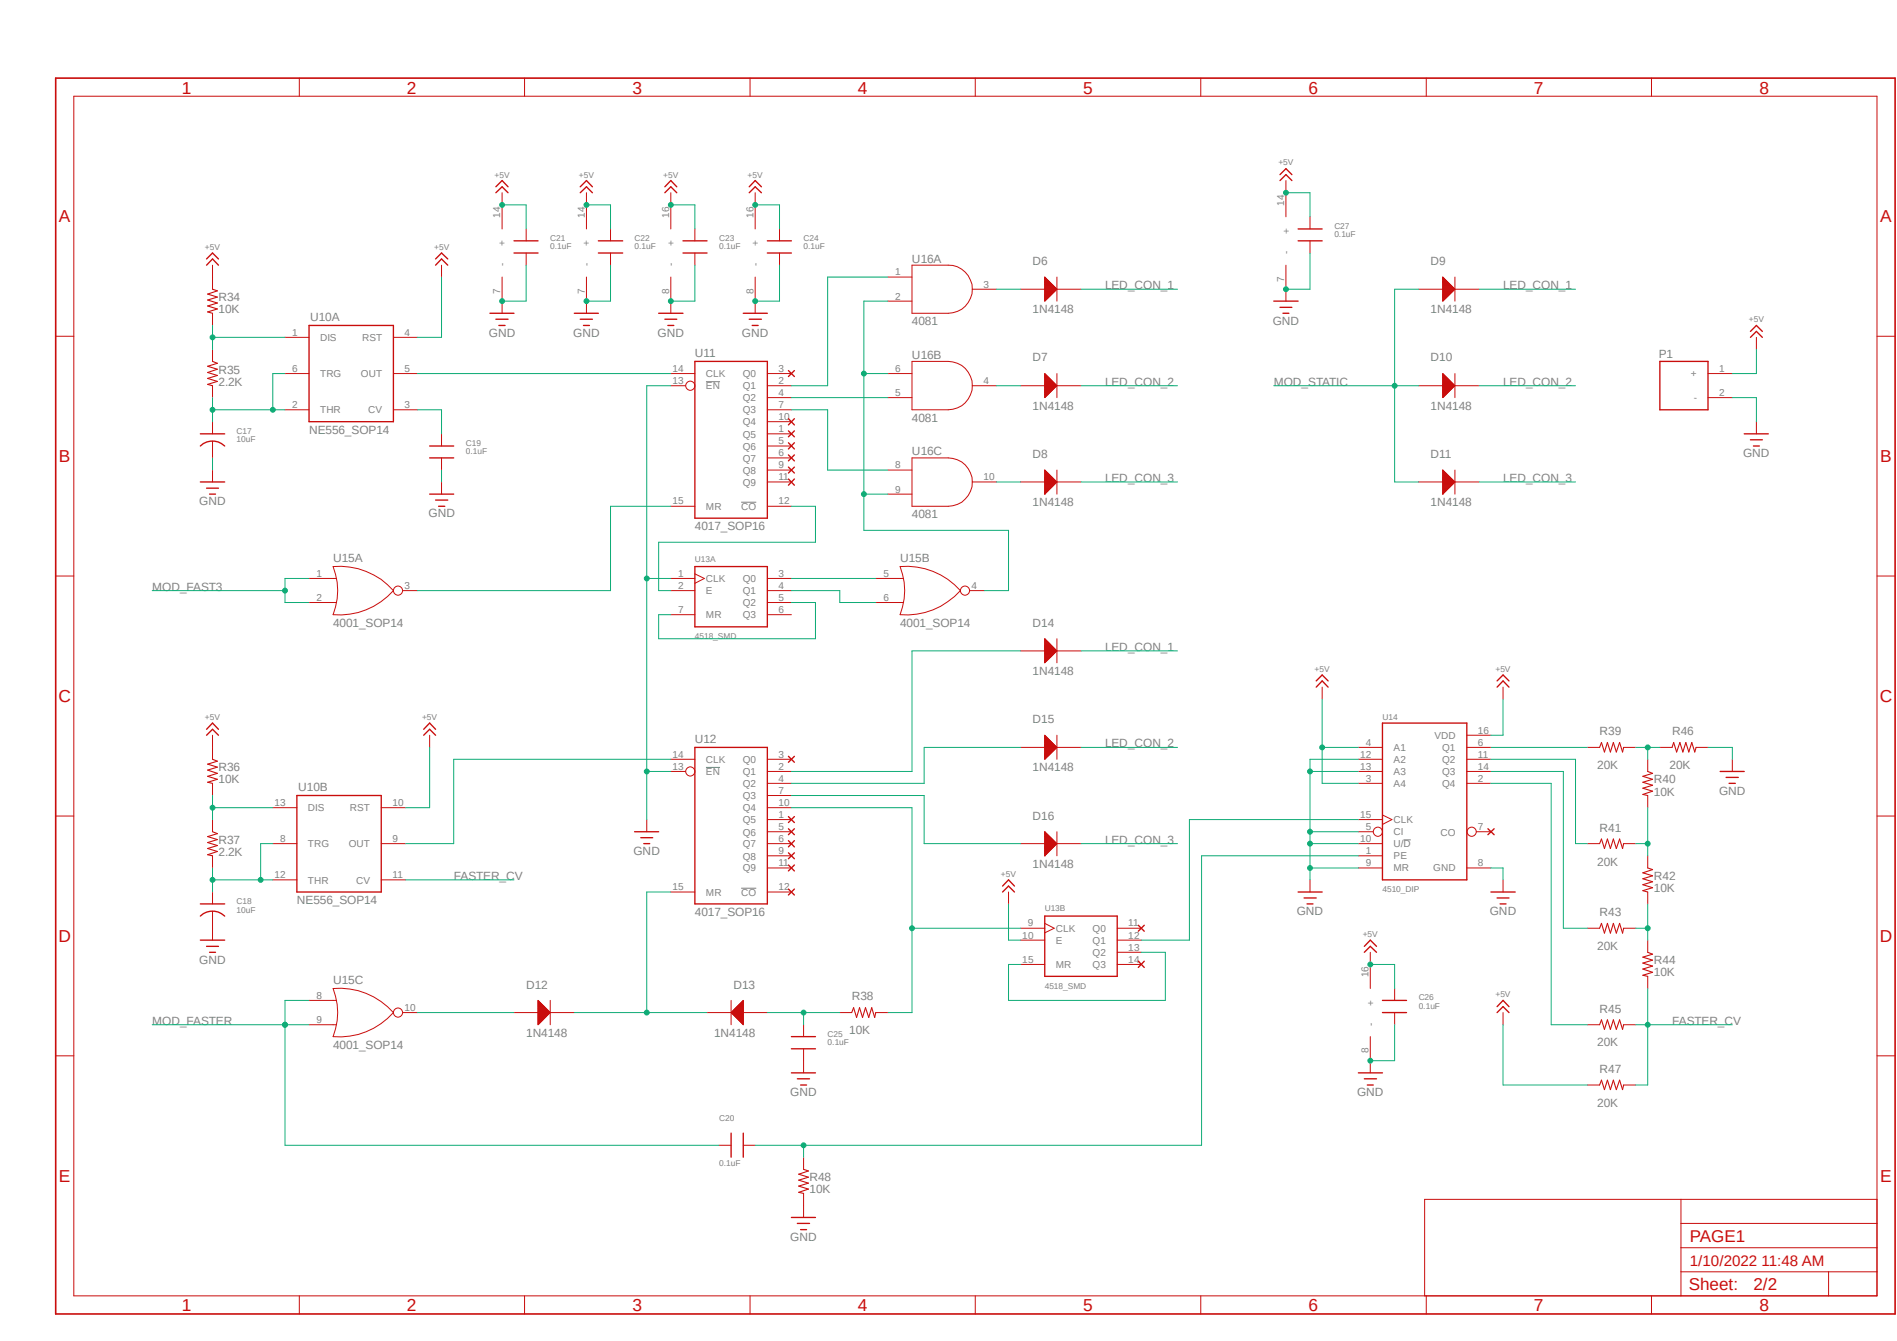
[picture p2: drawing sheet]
<svg xmlns="http://www.w3.org/2000/svg" width="297mm" height="210mm" viewBox="0 0 297 210" stroke-linecap="round" stroke-linejoin="round" font-family="sans-serif">
<path d="M8.3 12l288.7 194.2M297 12l-288.7 194.2" fill="none" stroke="#fff" stroke-width=".16"/>
<path d="M110.5 59.8h2.2M116 78.7h2.4M110.5 120.2h2.2M116 139.1h2.4M219.8 131.5h1.1" fill="none" stroke="#808080" stroke-width=".16"/>
<g fill="none" stroke="#c90d0c" stroke-width=".16">
<path d="M11.6 15.1h282.3v187.8h-282.3zM46.9 12.2v2.9M82.1 12.2v2.9M117.4 12.2v2.9M152.7 12.2v2.9M188 12.2v2.9M223.3 12.2v2.9M258.6 12.2v2.9M78.6 30.2v5.7M82.4 35.9v1.8M82.4 39.6v1.9M91.8 30.2v5.7"/>
<path d="M95.6 35.9v1.8M95.6 39.6v1.9M105 30.2v5.7M108.8 35.9v1.8M108.8 39.6v1.9M118.2 30.2v5.7M122 35.9v1.8M122 39.6v1.9M201.3 28.3v5.7M205.1 34v1.9M205.1 37.7v1.9M8.7 52.7h2.9"/>
<path d="M33.3 41.5v3.8M33.3 49.1v1.9M33.3 54.7v1.9M44.6 52.8h3.8M44.6 58.5h3.8M61.6 52.8h3.8M61.6 58.5h3.8M69.1 41.5v1.9M78.6 43.4v5.7M91.8 43.4v5.7M105 58.5h3.8M105 43.4v5.7"/>
<path d="M118.2 43.4v5.7M120.1 58.5h3.8M139 58.5h3.8M139 43.4h3.8M139 47.2h3.8M142.8 41.5h5.7a3.8 3.8 0 0 1 3.7 3.8 3.8 3.8 0 0 1-3.7 3.8h-5.7zM142.8 56.6h5.7a3.8 3.8 0 0 1 3.7 3.8 3.8 3.8 0 0 1-3.7 3.8h-5.7zM152.2 45.3h3.8M159.8 45.3h5.6M163.6 43.4l1.9 1.9-1.9 1.9zM163.6 58.5l1.9 1.9-1.9 1.9zM163.6 47.1h.1"/>
<path d="M163.6 47h.1M163.6 46.9h.2M163.6 46.9h.3M163.6 46.8h.3M163.6 46.8h.4M163.6 46.7h.4M163.6 46.7h.5M163.6 46.6h.5M163.6 46.6h.6M163.6 46.5h.7M163.6 46.4h.7M163.6 46.4h.8"/>
<path d="M163.6 46.3h.8M163.6 46.3h.9M163.6 46.2h.9M163.6 46.1h1M163.6 46.1h1.1M163.6 46h1.2M163.6 45.9h1.2M163.6 45.9h1.3M163.6 45.8h1.3M163.6 45.8h1.4M163.6 45.7h1.5M163.6 45.6h1.5"/>
<path d="M163.6 45.6h1.6M163.6 45.5h1.7M163.6 45.4h1.7M163.6 45.4h1.8M163.6 45.3h1.8M163.6 45.2h1.8M163.6 45.1h1.7M163.6 45h1.6M163.6 45h1.5M163.6 44.9h1.5M163.6 44.8h1.4M163.6 44.7h1.3"/>
<path d="M163.6 44.7h1.2M163.6 44.6h1.2M163.6 44.5h1.1M163.6 44.4h1M163.6 44.3h.9M163.6 44.2h.8M163.6 44.2h.7M163.6 44.1h.7M163.6 44h.6M163.6 43.9h.5M163.6 43.8h.4M163.6 43.7h.3"/>
<path d="M163.6 43.6h.2M163.6 43.6h.1M163.6 43.5h.1M163.6 43.4h.1M163.6 60h1.5M163.6 59.9h1.4M163.6 59.9h1.3M163.6 59.8h1.3M163.6 59.7h1.2M163.6 59.6h1.1M163.6 59.6h1M163.6 59.5h1"/>
<path d="M163.6 59.5h.9M163.6 59.4h.9M163.6 59.4h.8M163.6 59.3h.8M163.6 59.2h.7M163.6 59.1h.6M163.6 59.1h.5M163.6 59h.5M163.6 59h.4M163.6 58.9h.4M163.6 58.8h.3M163.6 58.7h.2"/>
<path d="M163.6 58.7h.1M163.6 58.6h.1M163.6 58.5h.1M165.5 45.3h3.7M165.5 43.4v3.8M165.5 58.5v3.8M201.3 41.5v5.7M222.1 45.3h5.7M225.9 47.1h.1M225.9 47h.2M225.9 46.9h.2M225.9 46.9h.3"/>
<path d="M225.9 46.8h.3M225.9 46.8h.4M225.9 46.7h.5M225.9 46.6h.5M225.9 46.6h.6M225.9 46.5h.7M225.9 46.4h.7M225.9 46.4h.8M225.9 46.3h.8M225.9 46.3h.9M225.9 46.2h1M225.9 46.1h1"/>
<path d="M225.9 46.1h1.1M225.9 46h1.2M225.9 45.9h1.2M225.9 45.9h1.3M225.9 45.8h1.3M225.9 45.8h1.4M225.9 45.7h1.5M225.9 45.6h1.5M225.9 45.6h1.6M225.9 45.5h1.7M225.9 45.4h1.7M225.9 45.4h1.8"/>
<path d="M225.9 45.3h1.9M225.9 45.2h1.8M225.9 45.1h1.7M225.9 45h1.6M225.9 44.9h1.5M225.9 44.8h1.4M225.9 44.7h1.3M225.9 44.6h1.2M225.9 44.5h1.1M225.9 44.4h1M225.9 44.3h.9M225.9 44.2h.8"/>
<path d="M225.9 44.1h.7M225.9 44h.6M225.9 43.9h.5M225.9 43.8h.4M225.9 43.7h.3M225.9 43.6h.2M225.9 43.5h.1M225.9 43.4h.1M225.9 60h1.5M225.9 59.9h1.4M225.9 59.9h1.3M225.9 59.8h1.3"/>
<path d="M225.9 59.7h1.2M225.9 59.6h1.1M225.9 59.6h1M225.9 59.5h1M225.9 59.4h.9M225.9 59.4h.8M225.9 59.3h.8M225.9 59.2h.7M225.9 59.1h.6M225.9 59.1h.5M225.9 59h.5M225.9 58.9h.4"/>
<path d="M225.9 58.8h.3M225.9 58.7h.2M225.9 58.6h.1M225.9 58.5h.1M225.9 43.4l1.9 1.9-1.9 1.9zM225.9 58.5l1.9 1.9-1.9 1.9zM227.8 45.3h3.8M227.8 43.4v3.8M227.8 58.5v3.8M267.4 58.5h3.8M275 52.8v1.9M293.9 52.7h2.8"/>
<path d="M33.3 60.4v1.9M33.3 66v1.9M33.3 69.1v2.6M33.3 73.6v1.9M44.6 64.2h3.8M61.6 64.2h3.8M69.1 67.9v1.9M69.1 71.7v1.9M69.1 75.5v1.9M105 60.4h2.3M105 79.3h3.8M120.1 64.2h3.8"/>
<path d="M120.1 60.4h3.8M120.1 79.3h3.8M120.1 62.3h3.8M120.1 66h3.8M120.1 67.9h3.8M120.1 69.8h3.8M120.1 71.7h3.8M120.1 73.6h3.8M120.1 75.5h3.8M139 62.3h3.8M139 73.6h3.8M139 77.4h3.8"/>
<path d="M142.8 71.7h5.7a3.8 3.8 0 0 1 3.7 3.8 3.8 3.8 0 0 1-3.7 3.8h-5.7zM152.2 60.4h3.8M152.2 75.5h3.8M159.8 60.4h5.6M159.8 75.5h9.4M163.6 73.6v3.8M163.6 62.2h.1M163.6 62.1h.1M163.6 62.1h.2M163.6 62h.2M163.6 62h.3M163.6 61.9h.4"/>
<path d="M163.6 61.8h.4M163.6 61.8h.5M163.6 61.7h.5M163.6 61.7h.6M163.6 61.6h.7M163.6 61.5h.7M163.6 61.5h.8M163.6 61.4h.9M163.6 61.3h.9M163.6 61.3h1M163.6 61.2h1M163.6 61.2h1.1"/>
<path d="M163.6 61.1h1.2M163.6 61h1.2M163.6 61h1.3M163.6 60.9h1.4M163.6 60.8h1.4M163.6 60.7h1.5M163.6 60.7h1.6M163.6 60.6h1.7M163.6 60.5h1.7M163.6 60.5h1.8M163.6 60.4h1.8M163.6 60.3h1.8"/>
<path d="M163.6 60.2h1.7M163.6 60.2h1.6M163.6 60.1h1.5M163.6 73.6l1.9 1.9-1.9 1.9M163.6 77.4h.1M163.6 77.3h.1M163.6 77.2h.1M163.6 77.1h.2M163.6 77.1h.3M163.6 77h.3M163.6 77h.4M163.6 76.9h.4"/>
<path d="M163.6 76.9h.5M163.6 76.8h.6M163.6 76.7h.7M163.6 76.6h.7M163.6 76.6h.8M163.6 76.5h.8M163.6 76.5h.9M163.6 76.4h.9M163.6 76.3h1M163.6 76.3h1.1M163.6 76.2h1.1M163.6 76.2h1.2"/>
<path d="M163.6 76.1h1.2M163.6 76.1h1.3M163.6 76h1.3M163.6 75.9h1.4M163.6 75.9h1.5M163.6 75.8h1.5M163.6 75.8h1.6M163.6 75.7h1.6M163.6 75.6h1.7M163.6 75.6h1.8M163.6 75.4h1.8M163.6 75.3h1.7"/>
<path d="M163.6 75.3h1.6M163.6 75.2h1.6M163.6 75.1h1.5M163.6 75.1h1.4M163.6 75h1.3M163.6 74.9h1.3M163.6 74.9h1.2M163.6 74.8h1.2M163.6 74.8h1.1M163.6 74.7h1.1M163.6 74.6h1M163.6 74.6h.9"/>
<path d="M163.6 74.5h.9M163.6 74.5h.8M163.6 74.4h.8M163.6 74.4h.7M163.6 74.3h.7M163.6 74.3h.6M163.6 74.2h.6M163.6 74.1h.5M163.6 74.1h.4M163.6 74h.4M163.6 74h.3M163.6 73.9h.3"/>
<path d="M163.6 73.9h.2M163.6 73.8h.1M163.6 73.7h.1M163.6 73.6v.1M165.5 60.4h3.7M165.5 73.6v3.8M222.1 60.4h5.7M222.1 75.5h9.5M225.9 62.2h.1M225.9 62.1h.2M225.9 62h.2M225.9 62h.3"/>
<path d="M225.9 61.9h.4M225.9 61.8h.4M225.9 61.8h.5M225.9 61.7h.5M225.9 61.7h.6M225.9 61.6h.7M225.9 61.5h.8M225.9 61.4h.9M225.9 61.3h.9M225.9 61.3h1M225.9 61.2h1M225.9 61.2h1.1"/>
<path d="M225.9 61.1h1.2M225.9 61h1.2M225.9 61h1.3M225.9 60.9h1.4M225.9 60.8h1.4M225.9 60.7h1.5M225.9 60.7h1.6M225.9 60.6h1.7M225.9 60.5h1.7M225.9 60.5h1.8M225.9 60.4h1.9M225.9 60.3h1.8"/>
<path d="M225.9 60.2h1.7M225.9 60.2h1.6M225.9 60.1h1.6M225.9 77.3h.1M225.9 77.2h.2M225.9 77.1h.2M225.9 77.1h.3M225.9 77h.3M225.9 77h.4M225.9 76.9h.5M225.9 76.8h.6M225.9 76.7h.7"/>
<path d="M225.9 76.6h.8M225.9 76.5h.9M225.9 76.4h1M225.9 76.3h1M225.9 76.3h1.1M225.9 76.2h1.1M225.9 76.2h1.2M225.9 76.1h1.3M225.9 76h1.4M225.9 75.9h1.4M225.9 75.9h1.5M225.9 75.8h1.6"/>
<path d="M225.9 75.7h1.6M225.9 75.6h1.7M225.9 75.6h1.8M225.9 75.4h1.8M225.9 75.3h1.7M225.9 75.3h1.6M225.9 75.2h1.6M225.9 75.1h1.6M225.9 75.1h1.5M225.9 75.1h1.4M225.9 75h1.4M225.9 74.9h1.3"/>
<path d="M225.9 74.8h1.2M225.9 74.8h1.1M225.9 74.7h1.1M225.9 74.6h1M225.9 74.5h.9M225.9 74.4h.8M225.9 74.3h.7M225.9 74.3h.6M225.9 74.2h.6M225.9 74.1h.5M225.9 74h.4M225.9 74h.3"/>
<path d="M225.9 73.9h.3M225.9 73.9h.2M225.9 73.8h.2M225.9 73.7h.1M225.9 73.6v3.8M225.9 73.6l1.9 1.9-1.9 1.9M225.9 77.4h.1M225.9 73.6v.1M227.8 60.4h3.8M227.8 73.6v3.8M267.4 62.3h3.8M275 66v1.9"/>
<path d="M8.7 90.2h2.9M48.4 90.6h4.3M48.4 94.4h4.3M52.2 88.7a11.3 11.3 0 0 1 9.4 3.8 11.3 11.3 0 0 1-9.4 3.8 10.2 10.2 0 0 0 0-7.6zM63.1 92.5h2.3M105 90.6h3.8M105 92.5h3.8M105 96.3h3.8M108.8 89.9l1.5 .7-1.5 .8M120.1 90.6h3.8M120.1 92.5h3.8M120.1 96.3h3.8"/>
<path d="M120.1 94.4h3.8M137.1 90.6h4.4M137.1 94.4h4.4M140.9 88.7a11.3 11.3 0 0 1 9.5 3.8 11.3 11.3 0 0 1-9.5 3.8 10.2 10.2 0 0 0 0-7.6zM151.8 92.5h2.3M293.9 90.2h2.8M33.3 115.1v3.8M67.3 115.1v2M105 118.9h3.8M120.1 118.9h3.8M159.8 117.1h3.8M159.8 101.9h5.6"/>
<path d="M163.6 100l1.9 1.9-1.9 1.9zM163.6 115.1l1.9 2-1.9 1.8zM163.6 103.8h.1M163.6 103.7h.1M163.6 103.6h.1M163.6 103.6h.2M163.6 103.5h.3M163.6 103.4h.4M163.6 103.3h.5M163.6 103.2h.6M163.6 103.1h.7M163.6 103h.8"/>
<path d="M163.6 102.9h.9M163.6 102.8h1M163.6 102.7h1M163.6 102.7h1.1M163.6 102.6h1.2M163.6 102.5h1.3M163.6 102.4h1.3M163.6 102.4h1.4M163.6 102.4h1.5M163.6 102.3h1.5M163.6 102.2h1.5M163.6 102.2h1.6"/>
<path d="M163.6 102.1h1.7M163.6 102h1.8M163.6 101.9h1.8M163.6 101.8h1.7M163.6 101.7h1.7M163.6 101.7h1.6M163.6 101.6h1.5M163.6 101.5h1.4M163.6 101.4h1.4M163.6 101.4h1.3M163.6 101.3h1.2M163.6 101.2h1.2"/>
<path d="M163.6 101.2h1.1M163.6 101.1h1M163.6 101h1M163.6 101h.9M163.6 100.9h.9M163.6 100.9h.8M163.6 100.8h.7M163.6 100.7h.7M163.6 100.7h.6M163.6 100.6h.5M163.6 100.5h.5M163.6 100.5h.4"/>
<path d="M163.6 100.4h.4M163.6 100.4h.3M163.6 100.3h.2M163.6 100.2h.2M163.6 100.2h.1M163.6 100.1h.1M163.6 118.9h.1M163.6 118.8h.1M163.6 118.7h.2M163.6 118.6h.3M163.6 118.5h.4M163.6 118.4h.5"/>
<path d="M163.6 118.3h.6M163.6 118.3h.7M163.6 118.2h.7M163.6 118.1h.8M163.6 118h.9M163.6 117.9h1M163.6 117.8h1.1M163.6 117.8h1.2M163.6 117.7h1.2M163.6 117.6h1.2M163.6 117.6h1.3M163.6 117.5h1.4"/>
<path d="M163.6 117.4h1.5M163.6 117.3h1.5M163.6 117.3h1.6M163.6 117.3h1.7M163.6 117.2h1.7M163.6 117.1h1.8M163.6 117h1.8M163.6 116.9h1.7M163.6 116.8h1.7M163.6 116.8h1.6M163.6 116.8h1.5M163.6 116.7h1.5"/>
<path d="M163.6 116.6h1.5M163.6 116.6h1.4M163.6 116.5h1.3M163.6 116.4h1.2M163.6 116.3h1.2M163.6 116.3h1.1M163.6 116.2h1M163.6 116.1h.9M163.6 116h.9M163.6 116h.8M163.6 115.9h.7M163.6 115.8h.7"/>
<path d="M163.6 115.8h.6M163.6 115.7h.5M163.6 115.6h.4M163.6 115.5h.4M163.6 115.5h.3M163.6 115.4h.3M163.6 115.4h.2M163.6 115.3h.1M163.6 115.2h.1M165.5 117.1h3.7M165.5 100v3.8M165.5 115.1v3.8"/>
<path d="M165.5 101.9h3.7M207 107.6v1.9M212.7 118.9h3.8M212.7 117.1h3.8M229.7 118.9h3.7M229.7 117.1h3.7M229.7 115.1h3.7M235.3 107.6v1.9M248.5 117.1h1.9M254.2 117.1h1.9M258 118.9v1.9M259.9 117.1h1.9"/>
<path d="M265.6 117.1h1.8M271.2 118.9v1.9M8.7 127.8h2.9M33.3 122.7v1.9M33.3 128.4v1.9M33.3 134v1.9M33.3 139.7v1.9M42.7 126.5h3.8M42.7 132.1h3.8M42.7 137.8h3.8M59.7 126.5h3.8M59.7 132.1h3.8"/>
<path d="M59.7 137.8h3.8M101.3 128.4v1.9M105 120.8h2.3M105 139.7h3.8M120.1 126.5h3.8M120.1 132.1h3.8M120.1 120.8h3.8M120.1 139.7h3.8M120.1 122.7h3.8M120.1 124.6h3.8M120.1 128.4h3.8M120.1 130.3h3.8"/>
<path d="M120.1 134h3.8M120.1 135.9h3.8M157.9 139.7v1.9M159.8 132.1h9.4M163.6 130.3v3.7M163.6 130.3l1.9 1.8-1.9 1.9M163.6 134v.1M163.6 133.9h.1M163.6 133.8h.2M163.6 133.7h.3M163.6 133.6h.4M163.6 133.5h.5"/>
<path d="M163.6 133.4h.6M163.6 133.3h.7M163.6 133.2h.8M163.6 133.1h.9M163.6 133h1M163.6 132.9h1.1M163.6 132.8h1.2M163.6 132.7h1.3M163.6 132.6h1.4M163.6 132.5h1.5M163.6 132.4h1.6M163.6 132.3h1.7"/>
<path d="M163.6 132.2h1.8M163.6 132.1h1.8M163.6 132h1.8M163.6 132h1.7M163.6 131.9h1.6M163.6 131.8h1.5M163.6 131.7h1.5M163.6 131.7h1.4M163.6 131.6h1.3M163.6 131.5h1.2M163.6 131.4h1.2M163.6 131.4h1.1"/>
<path d="M163.6 131.3h1M163.6 131.2h.9M163.6 131.1h.8M163.6 131h.7M163.6 130.9h.7M163.6 130.9h.6M163.6 130.8h.5M163.6 130.7h.4M163.6 130.6h.3M163.6 130.5h.2M163.6 130.4h.1M163.6 130.3h.1"/>
<path d="M165.5 130.3v3.7M205.1 137.8v1.9M212.7 132.1h3.8M212.7 120.8h3.8M212.7 122.7h3.8M212.7 128.4h3.8M212.7 130.3h2.3M212.7 134h3.8M212.7 135.9h3.8M216.5 127.6l1.4 .8-1.4 .7M229.7 120.8h3.7M229.7 122.7h3.7"/>
<path d="M229.7 135.9h3.7M231.1 130.3h2.3M235.3 137.8v1.9M248.5 132.1h1.9M254.2 132.1h1.9M258 124.6v1.9M258 134v1.9M258 139.7v1.9M293.9 127.8h2.8M33.3 142.7v4.5M48.4 156.7h4.3M52.2 154.8a11.3 11.3 0 0 1 9.4 3.8 11.3 11.3 0 0 1-9.4 3.7 10.2 10.2 0 0 0 0-7.5z"/>
<path d="M63.1 158.6h2.3M80.5 158.6h9.4M84.2 156.7l1.9 1.9-1.9 1.9zM84.2 159.9h.6M84.2 159.9h.7M84.2 159.8h.7M84.2 159.7h.8M84.2 159.6h.9M84.2 159.6h1M84.2 159.5h1M84.2 159.4h1.1M84.2 159.3h1.2"/>
<path d="M84.2 159.2h1.3M84.2 159.2h1.4M84.2 159.1h1.4M84.2 159h1.5M84.2 158.9h1.6M84.2 158.9h1.7M84.2 158.8h1.7M84.2 158.7h1.7M84.2 158.7h1.8M84.2 158.7h1.9M84.2 158.5h1.9M84.2 158.4h1.8"/>
<path d="M84.2 158.4h1.7M84.2 158.3h1.7M84.2 158.2h1.6M84.2 158.2h1.5M84.2 158.1h1.4M84.2 158h1.4M84.2 157.9h1.3M84.2 157.9h1.2M84.2 157.8h1.2M84.2 157.7h1.1M84.2 157.6h1M84.2 157.6h.9"/>
<path d="M84.2 157.5h.9M84.2 157.5h.8M84.2 157.4h.8M84.2 157.4h.7M84.2 157.3h.7M84.2 157.2h.6M84.2 157.1h.5M84.2 157.1h.4M84.2 157h.4M84.2 157h.3M84.2 156.9h.3M84.2 156.8h.2"/>
<path d="M84.2 156.7h.1M86.1 156.7v3.8M110.7 158.6h3.8M114.5 156.7v3.8M114.5 158.6h5.6M114.5 158.5h1.9M114.6 158.7h1.8M114.6 158.5h1.8M114.6 158.4h1.8M114.7 158.7h1.7M114.7 158.4h1.7M114.7 158.8h1.7"/>
<path d="M114.7 158.3h1.7M114.8 158.9h1.6M114.8 158.2h1.6M114.9 158.9h1.5M114.9 158.2h1.5M114.9 159h1.5M115 158.1h1.4M115 159.1h1.4M115 158h1.4M115.1 159.2h1.3M115.1 158h1.3M115.1 157.9h1.3"/>
<path d="M115.2 159.3h1.2M115.2 157.9h1.2M115.2 157.8h1.2M115.3 159.4h1.1M115.3 157.7h1.1M115.4 159.4h1M115.4 157.7h1M115.4 159.5h1M115.4 157.6h1M115.4 159.6h1M115.5 157.6h.9M115.5 159.6h.9"/>
<path d="M115.5 157.5h.9M115.6 159.7h.8M115.6 157.5h.8M115.7 157.4h.7M115.7 159.8h.7M115.7 159.9h.7M115.7 157.3h.7M115.8 159.9h.6M115.8 157.2h.6M115.9 159.9h.5M115.9 157.2h.5M115.9 157.1h.5"/>
<path d="M116 157.1h.4M116 157h.4M116.1 157h.3M116.2 156.9h.2M116.2 156.8h.2M116.3 156.7h.1M116.4 156.7v3.8l-1.9-1.9zM131.5 158.6h1.8M137.1 158.6h1.9M159.8 145.4h3.8M159.8 147.2h3.8M159.8 151h3.8"/>
<path d="M163.6 144.6l1.5 .8-1.5 .7M174.9 145.4h3.8M174.9 147.2h3.8M174.9 151h3.8M174.9 149.1h3.8M214.5 149.1v5.7M218.4 154.8v1.9M218.4 158.6v1.9M235.3 158.6v1.9M248.5 145.4h1.9M254.2 145.4h1.9M258 147.2v1.9"/>
<path d="M258 152.9v1.9M8.7 165.4h2.9M48.4 160.5h4.3M84.2 160.4h.1M84.2 160.4h.2M84.2 160.3h.2M84.2 160.2h.3M84.2 160.1h.4M84.2 160.1h.5M84.2 160h.5M112.6 179.4h1.9M115.9 160h.5"/>
<path d="M116 160.1h.4M116.1 160.2h.3M116.2 160.3h.2M116.2 160.4h.2M116.3 160.4h.1M116.4 179.4h1.8M125.8 160.5v1.8M125.8 164.3v3.7M214.5 162.3v5.7M248.5 160.5h1.9M248.5 169.9h1.9M254.2 160.5h1.9"/>
<path d="M254.2 169.9h1.9M293.9 165.4h2.8M125.8 181.2v1.9M125.8 186.9v3.8M263.2 199.2h30.7M263.2 187.8v15.1M263.2 195.4h30.7M263.2 191.6h30.7M286.3 199.2v3.7M293.9 187.8h-70.8v15.1M46.9 202.9v2.9M82.1 202.9v2.9"/>
<path d="M117.4 202.9v2.9M152.7 202.9v2.9M188 202.9v2.9M223.3 202.9v2.9M258.6 202.9v2.9"/>
<circle cx="108.1" cy="60.4" r=".72"/>
<circle cx="62.3" cy="92.5" r=".72"/>
<circle cx="151.1" cy="92.5" r=".72"/>
<circle cx="108.1" cy="120.8" r=".72"/>
<circle cx="215.7" cy="130.3" r=".72"/>
<circle cx="230.4" cy="130.3" r=".72"/>
<circle cx="62.3" cy="158.6" r=".72"/>
</g>
<path d="M8.7 12.2h288v193.6h-288z" fill="none" stroke="#c90d0c" stroke-width=".25"/>
<g fill="none" stroke="#c90d0c" stroke-width=".21">
<path d="M77.6 30.2l1-.9 .9 .9M77.6 29.3l1-1 .9 1M80.5 39.6h3.7M80.5 37.7h3.7M90.8 30.2l1-.9 1 .9M90.8 29.3l1-1 1 1M93.7 39.6h3.8M93.7 37.7h3.8M104.1 30.2l.9-.9 1 .9M104.1 29.3l.9-1 1 1M106.9 39.6h3.8M106.9 37.7h3.8"/>
<path d="M117.3 30.2l.9-.9 1 .9M117.3 29.3l.9-1 1 1M120.1 39.6h3.8M120.1 37.7h3.8M200.4 28.3l.9-1 1 1M200.4 27.3l.9-.9 1 .9M203.2 37.7h3.8M203.2 35.9h3.8M32.3 41.5l1-.9 .9 .9M32.3 40.6l1-1 .9 1M48.4 51h13.2v15h-13.2zM68.2 41.5l.9-.9 1 .9"/>
<path d="M68.2 40.6l.9-1 1 1M76.7 49.1h3.8M77.6 50h1.9M78.1 51h1M89.9 49.1h3.8M90.8 50h2M91.4 51h.9M103.1 49.1h3.8M104.1 50h1.9M104.6 51h.9M108.8 56.6h11.3v24.6h-11.3zM116.4 49.1h3.7"/>
<path d="M117.3 50h1.9M117.8 51h.9M123.4 58l1 1M124.4 58l-1 1M199.4 47.2h3.8M200.4 48.1h1.9M200.9 49.1h.9M259.9 56.6h7.5v7.6h-7.5zM274.1 52.8l.9-.9 .9 .9M274.1 51.9l.9-.9 .9 .9M31.4 67.9h3.8M31.4 75.5h3.8"/>
<path d="M31.4 69.8a2.72 2.72 0 0 1 3.8 0M32.3 76.5h1.9M32.8 77.4h.9M67.3 71.7h3.7M67.3 69.8h3.7M67.3 77.4h3.7M68.2 78.3h1.9M68.7 79.3h.9M123.4 65.6l1 .9M123.4 67.5l1 .9M123.4 69.3l1 1M123.4 71.2l1 1"/>
<path d="M123.4 73.2l1 .9M123.4 75l1 1M124.4 65.6l-1 .9M124.4 67.5l-1 .9M124.4 69.3l-1 1M124.4 71.2l-1 1M124.4 73.2l-1 .9M124.4 75l-1 1M273.1 67.9h3.8M274.1 68.9h1.8M274.5 69.8h1M108.8 88.7h11.3v9.5h-11.3z"/>
<path d="M32.3 115.1l1-.9 .9 .9M32.3 114.2l1-1 .9 1M66.3 115.1l1-.9 .9 .9M66.3 114.2l1-1 .9 1M108.8 117.1h11.3v24.5h-11.3zM123.4 118.4l1 1M124.4 118.4l-1 1M206.1 107.6l.9-1 .9 1M206.1 106.6l.9-.9 .9 .9M216.5 113.2h13.2v24.6h-13.2zM234.4 107.6l.9-1 1 1M234.4 106.6l.9-.9 1 .9"/>
<path d="M46.5 124.6h13.2v15.1h-13.2zM99.4 130.3h3.7M100.3 131.2h1.9M100.8 132.1h.9M123.4 127.9l1 .9M123.4 129.8l1 .9M123.4 131.7l1 .9M123.4 133.6l1 .9M123.4 135.5l1 .9M123.4 139.2l1 1M124.4 127.9l-1 .9M124.4 129.8l-1 .9"/>
<path d="M124.4 131.7l-1 .9M124.4 133.6l-1 .9M124.4 135.5l-1 .9M124.4 139.2l-1 1M157 139.7l.9-.9 .9 .9M157 138.8l.9-1 .9 1M203.2 139.7h3.8M233 129.8l.9 .9M233.4 139.7h3.8M233.9 129.8l-.9 .9M269.3 120.8h3.8M270.3 121.8h1.9"/>
<path d="M270.7 122.7h1M31.4 141.6h3.8M31.4 147.2h3.8M31.4 143.5a2.72 2.72 0 0 1 3.8 0M32.3 148.2h1.9M32.8 149.1h.9M163.6 143.5h11.3v9.4h-11.3zM178.2 144.9l1 .9M178.2 150.5l1 1M179.2 144.9l-1 .9M179.2 150.5l-1 1M204.2 140.6h1.9"/>
<path d="M204.6 141.6h1M213.6 149.1l.9-.9 1 .9M213.6 148.2l.9-1 1 1M216.5 158.6h3.7M216.5 156.7h3.7M234.4 140.6h1.9M234.4 158.6l.9-1 1 1M234.4 157.6l.9-.9 1 .9M234.9 141.6h.9M114.5 177.5v3.7M116.4 177.5v3.7M123.9 164.3h3.8"/>
<path d="M123.9 162.3h3.8M123.9 168h3.8M124.8 169h1.9M125.3 169.9h1M212.7 168h3.8M213.6 169h1.9M214.1 169.9h.9M123.9 190.7h3.8M124.8 191.6h1.9M125.3 192.6h1"/>
</g>
<g fill="none" stroke="#c90d0c" stroke-width=".17">
<path d="M33.3 45.3l.7 .3-1.5 .5 1.5 .4-1.5 .5 1.5 .5-1.5 .4 1.5 .5-1.5 .5 .8 .2M33.3 56.6l.7 .3-1.5 .5 1.5 .4-1.5 .5 1.5 .5-1.5 .5 1.5 .4-1.5 .5 .8 .2M33.3 118.9l.7 .3-1.5 .5 1.5 .4-1.5 .5 1.5 .5-1.5 .5 1.5 .4-1.5 .5 .8 .2M250.4 117.1l.3-.8 .5 1.5 .5-1.5 .4 1.5 .5-1.5 .5 1.5 .5-1.5 .4 1.5 .2-.7M261.8 117.1l.2-.8 .5 1.5 .5-1.5 .5 1.5 .4-1.5 .5 1.5 .5-1.5 .4 1.5 .3-.7M33.3 130.3l.7 .3-1.5 .4 1.5 .5-1.5 .5 1.5 .4-1.5 .5 1.5 .4-1.5 .6 .8 .1M250.4 132.1l.3-.7 .5 1.5 .5-1.5 .4 1.5 .5-1.5 .5 1.5 .5-1.5 .4 1.5 .2-.8M258 120.8l.7 .3-1.5 .5 1.5 .4-1.5 .5 1.5 .5-1.5 .4 1.5 .5-1.5 .5 .8 .2M258 135.9l.7 .3-1.5 .5 1.5 .5-1.5 .4 1.5 .5-1.5 .5 1.5 .4-1.5 .5 .8 .2M133.3 158.6l.3-.8 .5 1.5 .5-1.5 .4 1.5 .5-1.5 .5 1.5 .5-1.5 .4 1.5 .2-.7M250.4 145.4l.3-.8 .5 1.5 .5-1.5 .4 1.5 .5-1.5 .5 1.5 .5-1.5 .4 1.5 .2-.7M258 149.1l.7 .3-1.5 .5 1.5 .5-1.5 .4 1.5 .5-1.5 .5 1.5 .5-1.5 .4 .8 .2"/>
<path d="M250.4 160.5l.3-.8 .5 1.5 .5-1.5 .4 1.5 .5-1.5 .5 1.5 .5-1.5 .4 1.5 .2-.7M250.4 169.9l.3-.7 .5 1.4 .5-1.4 .4 1.4 .5-1.4 .5 1.4 .5-1.4 .4 1.4 .2-.7M125.8 183.1l.8 .3-1.5 .5 1.5 .5-1.5 .4 1.5 .5-1.5 .5 1.5 .4-1.5 .5 .7 .2"/>
</g>
<path d="M44.6 58.5h-1.9v5.7M33.3 62.3v1.9h11.3" fill="none" stroke="#0dab76" stroke-width=".16"/>
<circle cx="42.7" cy="64.2" r=".38" fill="#0dab76"/>
<g fill="none" stroke="#0dab76" stroke-width=".16">
<path d="M33.3 64.2v1.8"/>
<circle cx="42.7" cy="64.2" r=".38"/>
</g>
<circle cx="33.3" cy="64.2" r=".38" fill="#0dab76"/>
<g fill="none" stroke="#0dab76" stroke-width=".16">
<path d="M33.3 71.7v1.9M69.1 73.6v1.9M105 60.4h-3.7v68M101.3 90.6h3.7"/>
<circle cx="33.3" cy="64.2" r=".38"/>
</g>
<circle cx="101.3" cy="90.6" r=".38" fill="#0dab76"/>
<g fill="none" stroke="#0dab76" stroke-width=".16">
<path d="M101.3 120.8h3.7"/>
<circle cx="101.3" cy="90.6" r=".38"/>
</g>
<circle cx="101.3" cy="120.8" r=".38" fill="#0dab76"/>
<g fill="none" stroke="#0dab76" stroke-width=".16">
<path d="M82.4 41.5v5.7h-3.8"/>
<circle cx="101.3" cy="120.8" r=".38"/>
</g>
<circle cx="78.6" cy="47.2" r=".38" fill="#0dab76"/>
<g fill="none" stroke="#0dab76" stroke-width=".16">
<path d="M95.6 41.5v5.7h-3.8"/>
<circle cx="78.6" cy="47.2" r=".38"/>
</g>
<circle cx="91.8" cy="47.2" r=".38" fill="#0dab76"/>
<g fill="none" stroke="#0dab76" stroke-width=".16">
<path d="M108.8 41.5v5.7h-3.8"/>
<circle cx="91.8" cy="47.2" r=".38"/>
</g>
<circle cx="105" cy="47.2" r=".38" fill="#0dab76"/>
<g fill="none" stroke="#0dab76" stroke-width=".16">
<path d="M122 41.5v5.7h-3.8"/>
<circle cx="105" cy="47.2" r=".38"/>
</g>
<circle cx="118.2" cy="47.2" r=".38" fill="#0dab76"/>
<g fill="none" stroke="#0dab76" stroke-width=".16">
<path d="M212.7 118.9h-7.6v18.9M205.1 120.8h7.6"/>
<circle cx="118.2" cy="47.2" r=".38"/>
</g>
<circle cx="205.1" cy="120.8" r=".38" fill="#0dab76"/>
<g fill="none" stroke="#0dab76" stroke-width=".16">
<path d="M205.1 130.3h7.6"/>
<circle cx="205.1" cy="120.8" r=".38"/>
</g>
<circle cx="205.1" cy="130.3" r=".38" fill="#0dab76"/>
<g fill="none" stroke="#0dab76" stroke-width=".16">
<path d="M205.1 132.1h7.6"/>
<circle cx="205.1" cy="130.3" r=".38"/>
</g>
<circle cx="205.1" cy="132.1" r=".38" fill="#0dab76"/>
<g fill="none" stroke="#0dab76" stroke-width=".16">
<path d="M205.1 135.9h7.6"/>
<circle cx="205.1" cy="132.1" r=".38"/>
</g>
<circle cx="205.1" cy="135.9" r=".38" fill="#0dab76"/>
<g fill="none" stroke="#0dab76" stroke-width=".16">
<path d="M267.4 117.1h3.8v1.8M233.4 135.9h1.9v1.9M218.4 160.5v5.6h-3.9"/>
<circle cx="205.1" cy="135.9" r=".38"/>
</g>
<circle cx="214.5" cy="166.1" r=".38" fill="#0dab76"/>
<g fill="none" stroke="#0dab76" stroke-width=".16">
<path d="M205.1 39.6v5.7h-3.8"/>
<circle cx="214.5" cy="166.1" r=".38"/>
</g>
<circle cx="201.3" cy="45.3" r=".38" fill="#0dab76"/>
<g fill="none" stroke="#0dab76" stroke-width=".16">
<path d="M33.3 51v3.7M33.3 52.8h11.3M271.2 62.3h3.8v3.7"/>
<circle cx="201.3" cy="45.3" r=".38"/>
</g>
<circle cx="33.3" cy="52.8" r=".38" fill="#0dab76"/>
<g fill="none" stroke="#0dab76" stroke-width=".16">
<path d="M78.6 32.1h3.8M69.1 43.4v9.4h-3.7M67.3 117.1v9.4h-3.8"/>
<circle cx="33.3" cy="52.8" r=".38"/>
</g>
<circle cx="78.6" cy="32.1" r=".38" fill="#0dab76"/>
<g fill="none" stroke="#0dab76" stroke-width=".16">
<path d="M82.4 32.1v3.8M91.8 32.1h3.8v3.8"/>
<circle cx="78.6" cy="32.1" r=".38"/>
</g>
<circle cx="91.8" cy="32.1" r=".38" fill="#0dab76"/>
<g fill="none" stroke="#0dab76" stroke-width=".16">
<path d="M105 32.1h3.8v3.8"/>
<circle cx="91.8" cy="32.1" r=".38"/>
</g>
<circle cx="105" cy="32.1" r=".38" fill="#0dab76"/>
<g fill="none" stroke="#0dab76" stroke-width=".16">
<path d="M118.2 32.1h3.8v3.8"/>
<circle cx="105" cy="32.1" r=".38"/>
</g>
<circle cx="118.2" cy="32.1" r=".38" fill="#0dab76"/>
<g fill="none" stroke="#0dab76" stroke-width=".16">
<path d="M207 109.5v13.2h5.7M207 117.1h5.7M157.9 141.6v5.6h1.9"/>
<circle cx="118.2" cy="32.1" r=".38"/>
</g>
<circle cx="207" cy="117.1" r=".38" fill="#0dab76"/>
<g fill="none" stroke="#0dab76" stroke-width=".16">
<path d="M235.3 109.5v5.6h-1.9M214.5 151h3.9v3.8M235.3 160.5v9.4h13.2"/>
<circle cx="207" cy="117.1" r=".38"/>
</g>
<circle cx="214.5" cy="151" r=".38" fill="#0dab76"/>
<g fill="none" stroke="#0dab76" stroke-width=".16">
<path d="M201.3 30.2h3.8v3.8"/>
<circle cx="214.5" cy="151" r=".38"/>
</g>
<circle cx="201.3" cy="30.2" r=".38" fill="#0dab76"/>
<g fill="none" stroke="#0dab76" stroke-width=".16">
<path d="M275 54.7v3.8h-3.8M105 79.3h-9.4v13.2h-30.2M123.9 79.3h3.8v5.6h-24.6v7.6h1.9M23.8 92.5h20.8M48.4 90.6h-3.8v3.8h3.8M123.9 94.4h3.8v5.6h-24.6v-3.7h1.9"/>
<circle cx="201.3" cy="30.2" r=".38"/>
</g>
<circle cx="44.6" cy="92.5" r=".38" fill="#0dab76"/>
<g fill="none" stroke="#0dab76" stroke-width=".16">
<path d="M135.3 58.5h3.7M139 43.4h-9.4v17h-5.7M139 47.2h-3.7v30.2h3.7M123.9 64.2h5.7v9.4h9.4M123.9 62.3h15.1M123.9 90.6h13.2M123.9 92.5h7.6v1.9h5.6"/>
<circle cx="44.6" cy="92.5" r=".38"/>
</g>
<circle cx="135.3" cy="58.5" r=".38" fill="#0dab76"/>
<g fill="none" stroke="#0dab76" stroke-width=".16">
<path d="M135.3 77.4v5.7h22.6v9.4h-3.8"/>
<circle cx="135.3" cy="58.5" r=".38"/>
</g>
<circle cx="135.3" cy="77.4" r=".38" fill="#0dab76"/>
<g fill="none" stroke="#0dab76" stroke-width=".16">
<path d="M156 45.3h3.8M169.2 45.3h15.2M222.1 45.3h-3.7v30.2h3.7M231.6 45.3h15.1M156 60.4h3.8M156 75.5h3.8M169.2 60.4h15.2M169.2 75.5h15.2M199.4 60.4h22.7M231.6 60.4h15.1M231.6 75.5h15.1M169.2 101.9h15.2"/>
<path d="M169.2 117.1h15.2M169.2 132.1h15.2"/>
<circle cx="135.3" cy="77.4" r=".38"/>
</g>
<circle cx="218.4" cy="60.4" r=".38" fill="#0dab76"/>
<g fill="none" stroke="#0dab76" stroke-width=".16">
<path d="M33.3 126.5h9.4M33.3 124.6v3.8"/>
<circle cx="218.4" cy="60.4" r=".38"/>
</g>
<circle cx="33.3" cy="126.5" r=".38" fill="#0dab76"/>
<g fill="none" stroke="#0dab76" stroke-width=".16">
<path d="M33.3 137.8h9.4M33.3 135.9v3.8"/>
<circle cx="33.3" cy="126.5" r=".38"/>
</g>
<circle cx="33.3" cy="137.8" r=".38" fill="#0dab76"/>
<g fill="none" stroke="#0dab76" stroke-width=".16">
<path d="M42.7 132.1h-1.9v5.7"/>
<circle cx="33.3" cy="137.8" r=".38"/>
</g>
<circle cx="40.8" cy="137.8" r=".38" fill="#0dab76"/>
<g fill="none" stroke="#0dab76" stroke-width=".16">
<path d="M65.4 58.5h39.6M65.4 64.2h3.7v3.7M105 118.9h-34v13.2h-7.5M105 139.7h-3.7v18.9M65.4 158.6h15.1M89.9 158.6h20.8"/>
<circle cx="40.8" cy="137.8" r=".38"/>
</g>
<circle cx="101.3" cy="158.6" r=".38" fill="#0dab76"/>
<g fill="none" stroke="#0dab76" stroke-width=".16">
<path d="M159.8 101.9h-17v18.9h-18.9M159.8 117.1h-15.1v5.6h-20.8M123.9 126.5h18.9v32.1h-3.8M123.9 124.6h20.8v7.5h15.1M142.8 145.4h17"/>
<circle cx="101.3" cy="158.6" r=".38"/>
</g>
<circle cx="142.8" cy="145.4" r=".38" fill="#0dab76"/>
<g fill="none" stroke="#0dab76" stroke-width=".16">
<path d="M120.1 158.6h11.4M125.8 158.6v1.9"/>
<circle cx="142.8" cy="145.4" r=".38"/>
</g>
<circle cx="125.8" cy="158.6" r=".38" fill="#0dab76"/>
<g fill="none" stroke="#0dab76" stroke-width=".16">
<path d="M233.4 117.1h15.1M233.4 118.9h13.3v13.2h1.8M256.1 117.1h3.8M258 117.1v1.8M233.4 120.8h11.4v24.6h3.7M233.4 122.7h9.5v37.8h5.6M178.7 149.1h3.8v7.6h-24.6v-5.7h1.9"/>
<circle cx="125.8" cy="158.6" r=".38"/>
</g>
<circle cx="258" cy="117.1" r=".38" fill="#0dab76"/>
<g fill="none" stroke="#0dab76" stroke-width=".16">
<path d="M256.1 132.1h1.9M258 126.5v7.5"/>
<circle cx="258" cy="117.1" r=".38"/>
</g>
<circle cx="258" cy="132.1" r=".38" fill="#0dab76"/>
<g fill="none" stroke="#0dab76" stroke-width=".16">
<path d="M256.1 145.4h1.9M258 141.6v5.6"/>
<circle cx="258" cy="132.1" r=".38"/>
</g>
<circle cx="258" cy="145.4" r=".38" fill="#0dab76"/>
<g fill="none" stroke="#0dab76" stroke-width=".16">
<path d="M258 154.8v15.1h-1.9M256.1 160.5h1.9"/>
<circle cx="258" cy="145.4" r=".38"/>
</g>
<circle cx="258" cy="160.5" r=".38" fill="#0dab76"/>
<g fill="none" stroke="#0dab76" stroke-width=".16">
<path d="M63.5 137.8h17M23.8 160.5h24.6M258 160.5h13.2"/>
<circle cx="258" cy="160.5" r=".38"/>
</g>
<circle cx="44.6" cy="160.5" r=".38" fill="#0dab76"/>
<g fill="none" stroke="#0dab76" stroke-width=".16">
<path d="M44.6 160.5v18.9h68"/>
<circle cx="44.6" cy="160.5" r=".38"/>
</g>
<circle cx="44.6" cy="160.5" r=".38" fill="#0dab76"/>
<g fill="none" stroke="#0dab76" stroke-width=".16">
<path d="M188.1 134v45.4h-69.9M48.4 156.7h-3.8v3.8M125.8 179.4v1.8"/>
<circle cx="44.6" cy="160.5" r=".38"/>
</g>
<circle cx="125.8" cy="179.4" r=".38" fill="#0dab76"/>
<g fill="none" stroke="#0dab76" stroke-width=".16">
<path d="M188.1 134h24.6M212.7 128.4h-26.5v18.8h-7.5"/>
<circle cx="125.8" cy="179.4" r=".38"/>
</g>
<g font-size="2.7" fill="#c90d0c">
<text x="28.4" y="14.6">1</text>
<text x="63.7" y="14.6">2</text>
<text x="99" y="14.6">3</text>
<text x="134.3" y="14.6">4</text>
<text x="169.6" y="14.6">5</text>
<text x="204.9" y="14.6">6</text>
<text x="240.2" y="14.6">7</text>
<text x="275.5" y="14.6">8</text>
<text x="9.2" y="34.8">A</text>
<text x="294.4" y="34.8">A</text>
<text x="9.2" y="72.4">B</text>
<text x="294.4" y="72.4">B</text>
<text x="9.1" y="110">C</text>
<text x="294.3" y="110">C</text>
<text x="9.1" y="147.6">D</text>
<text x="294.3" y="147.6">D</text>
<text x="9.2" y="185.1">E</text>
<text x="294.4" y="185.1">E</text>
<text x="264.6" y="194.4">PAGE1</text>
<text x="264.4" y="202.1">Sheet:</text>
<text x="274.5" y="202">2/2</text>
<text x="28.4" y="205.4">1</text>
<text x="63.7" y="205.4">2</text>
<text x="99" y="205.4">3</text>
<text x="134.3" y="205.4">4</text>
<text x="169.6" y="205.4">5</text>
<text x="204.9" y="205.4">6</text>
<text x="240.2" y="205.4">7</text>
<text x="275.5" y="205.4">8</text>
</g>
<text font-size="2.4" fill="#c90d0c" x="264.6" y="198.2">1/10/2022 11:48 AM</text>
<g font-size="1.9" fill="#808080">
<text x="142.8" y="41.1">U16A</text>
<text x="161.7" y="41.5">D6</text>
<text x="224" y="41.5">D9</text>
<text x="34.2" y="47.2">R34</text>
<text x="173" y="45.3">LED_CON_1</text>
<text x="235.3" y="45.3">LED_CON_1</text>
<text x="34.2" y="49.1">10K</text>
<text x="48.6" y="50.2">U10A</text>
<text x="76.5" y="52.7">GND</text>
<text x="89.7" y="52.7">GND</text>
<text x="103" y="52.7">GND</text>
<text x="116.2" y="52.7">GND</text>
<text x="142.8" y="51">4081</text>
<text x="161.7" y="49.1">1N4148</text>
<text x="199.3" y="50.8">GND</text>
<text x="224" y="49.1">1N4148</text>
<text x="34.2" y="58.5">R35</text>
<text x="108.8" y="55.9">U11</text>
<text x="142.8" y="56.2">U16B</text>
<text x="161.7" y="56.6">D7</text>
<text x="224" y="56.6">D10</text>
<text x="259.7" y="56">P1</text>
<text x="34.2" y="60.4">2.2K</text>
<text x="161.7" y="64.2">1N4148</text>
<text x="173" y="60.4">LED_CON_2</text>
<text x="199.4" y="60.4">MOD_STATIC</text>
<text x="224" y="64.2">1N4148</text>
<text x="235.3" y="60.4">LED_CON_2</text>
<text x="48.4" y="67.9">NE556_SOP14</text>
<text x="142.8" y="66">4081</text>
<text x="142.8" y="71.3">U16C</text>
<text x="161.7" y="71.7">D8</text>
<text x="224" y="71.7">D11</text>
<text x="272.9" y="71.6">GND</text>
<text x="173" y="75.5">LED_CON_3</text>
<text x="235.3" y="75.5">LED_CON_3</text>
<text x="31.2" y="79.2">GND</text>
<text x="67.1" y="81">GND</text>
<text x="108.8" y="83.1">4017_SOP16</text>
<text x="142.8" y="81.2">4081</text>
<text x="161.7" y="79.3">1N4148</text>
<text x="224" y="79.3">1N4148</text>
<text x="52.2" y="88">U15A</text>
<text x="140.9" y="88">U15B</text>
<text x="23.8" y="92.5">MOD_FAST3</text>
<text x="52.2" y="98.2">4001_SOP14</text>
<text x="140.9" y="98.2">4001_SOP14</text>
<text x="161.7" y="98.2">D14</text>
<text x="173" y="101.9">LED_CON_1</text>
<text x="161.7" y="105.7">1N4148</text>
<text x="161.7" y="113.2">D15</text>
<text x="108.8" y="116.3">U12</text>
<text x="173" y="117.1">LED_CON_2</text>
<text x="250.4" y="115.1">R39</text>
<text x="261.8" y="115.1">R46</text>
<text x="34.2" y="122.7">10K</text>
<text x="34.2" y="120.8">R36</text>
<text x="46.7" y="123.8">U10B</text>
<text x="161.7" y="120.8">1N4148</text>
<text x="250.1" y="120.4">20K</text>
<text x="259" y="124.6">10K</text>
<text x="259" y="122.7">R40</text>
<text x="261.4" y="120.4">20K</text>
<text x="269.2" y="124.5">GND</text>
<text x="161.7" y="128.4">D16</text>
<text x="250.4" y="130.3">R41</text>
<text x="34.2" y="134">2.2K</text>
<text x="34.2" y="132.2">R37</text>
<text x="71" y="137.8">FASTER_CV</text>
<text x="99.2" y="133.9">GND</text>
<text x="161.7" y="135.9">1N4148</text>
<text x="173" y="132.2">LED_CON_3</text>
<text x="250.1" y="135.6">20K</text>
<text x="259" y="137.8">R42</text>
<text x="46.5" y="141.6">NE556_SOP14</text>
<text x="108.8" y="143.5">4017_SOP16</text>
<text x="203" y="143.3">GND</text>
<text x="233.3" y="143.3">GND</text>
<text x="250.4" y="143.5">R43</text>
<text x="259" y="139.7">10K</text>
<text x="250.1" y="148.8">20K</text>
<text x="31.2" y="150.9">GND</text>
<text x="52.2" y="154.1">U15C</text>
<text x="82.4" y="154.8">D12</text>
<text x="114.9" y="154.8">D13</text>
<text x="259" y="152.9">10K</text>
<text x="259" y="151">R44</text>
<text x="23.8" y="160.5">MOD_FASTER</text>
<text x="133" y="162">10K</text>
<text x="133.3" y="156.7">R38</text>
<text x="250.4" y="158.6">R45</text>
<text x="261.8" y="160.5">FASTER_CV</text>
<text x="52.2" y="164.3">4001_SOP14</text>
<text x="82.4" y="162.3">1N4148</text>
<text x="111.8" y="162.3">1N4148</text>
<text x="250.1" y="163.9">20K</text>
<text x="123.7" y="171.7">GND</text>
<text x="212.5" y="171.7">GND</text>
<text x="250.1" y="173.3">20K</text>
<text x="250.4" y="168">R47</text>
<text x="126.7" y="185">R48</text>
<text x="126.7" y="186.9">10K</text>
<text x="123.7" y="194.4">GND</text>
</g>
<g font-size="1.6" fill="#808080">
<text x="78.3" y="34.1" transform="rotate(-90 78.3 34.1)">14</text>
<text x="91.6" y="34.1" transform="rotate(-90 91.6 34.1)">14</text>
<text x="104.8" y="34.1" transform="rotate(-90 104.8 34.1)">16</text>
<text x="118" y="34.1" transform="rotate(-90 118 34.1)">16</text>
<text x="201.1" y="32.2" transform="rotate(-90 201.1 32.2)">14</text>
<text x="79.2" y="41.7" transform="rotate(-90 79.2 41.7)">-</text>
<text x="79.2" y="38.5" transform="rotate(-90 79.2 38.5)">+</text>
<text x="92.4" y="41.7" transform="rotate(-90 92.4 41.7)">-</text>
<text x="92.4" y="38.5" transform="rotate(-90 92.4 38.5)">+</text>
<text x="105.6" y="41.7" transform="rotate(-90 105.6 41.7)">-</text>
<text x="105.6" y="38.5" transform="rotate(-90 105.6 38.5)">+</text>
<text x="118.8" y="41.7" transform="rotate(-90 118.8 41.7)">-</text>
<text x="118.8" y="38.5" transform="rotate(-90 118.8 38.5)">+</text>
<text x="201.9" y="39.8" transform="rotate(-90 201.9 39.8)">-</text>
<text x="201.9" y="36.6" transform="rotate(-90 201.9 36.6)">+</text>
<text x="78.3" y="46" transform="rotate(-90 78.3 46)">7</text>
<text x="91.6" y="46" transform="rotate(-90 91.6 46)">7</text>
<text x="104.8" y="46" transform="rotate(-90 104.8 46)">8</text>
<text x="118" y="46" transform="rotate(-90 118 46)">8</text>
<text x="140.2" y="43.1">1</text>
<text x="140.2" y="46.9">2</text>
<text x="154" y="45">3</text>
<text x="201.1" y="44.2" transform="rotate(-90 201.1 44.2)">7</text>
<text x="45.8" y="52.6">1</text>
<text x="50.1" y="53.4">DIS</text>
<text x="56.7" y="53.4">RST</text>
<text x="63.3" y="52.6">4</text>
<text x="45.8" y="58.3">6</text>
<text x="50.1" y="59.1">TRG</text>
<text x="56.5" y="59.1">OUT</text>
<text x="63.3" y="58.3">5</text>
<text x="105.3" y="58.3">14</text>
<text x="110.5" y="59.1">CLK</text>
<text x="116.3" y="59.1">Q0</text>
<text x="121.9" y="58.3">3</text>
<text x="140.2" y="58.3">6</text>
<text x="264.8" y="59.1">+</text>
<text x="269.2" y="58.3">1</text>
<text x="45.8" y="63.9">2</text>
<text x="50.1" y="64.7">THR</text>
<text x="57.7" y="64.7">CV</text>
<text x="63.3" y="63.9">3</text>
<text x="105.3" y="60.1">13</text>
<text x="110.5" y="61">EN</text>
<text x="116.3" y="61">Q1</text>
<text x="116.3" y="62.9">Q2</text>
<text x="116.3" y="64.7">Q3</text>
<text x="121.9" y="60.1">2</text>
<text x="121.9" y="62">4</text>
<text x="121.9" y="63.9">7</text>
<text x="121.9" y="65.8">10</text>
<text x="140.2" y="62">5</text>
<text x="154" y="60.1">4</text>
<text x="265.2" y="62.9">-</text>
<text x="269.2" y="62">2</text>
<text x="116.3" y="66.6">Q4</text>
<text x="116.3" y="68.5">Q5</text>
<text x="116.3" y="70.4">Q6</text>
<text x="121.9" y="67.7">1</text>
<text x="121.9" y="69.6">5</text>
<text x="121.9" y="71.5">6</text>
<text x="116.3" y="72.3">Q7</text>
<text x="116.3" y="74.2">Q8</text>
<text x="116.3" y="76.1">Q9</text>
<text x="121.9" y="73.4">9</text>
<text x="121.9" y="75.2">11</text>
<text x="140.2" y="73.4">8</text>
<text x="140.2" y="77.1">9</text>
<text x="154" y="75.2">10</text>
<text x="105.3" y="79">15</text>
<text x="110.5" y="79.8">MR</text>
<text x="116" y="79.8">CO</text>
<text x="121.9" y="79">12</text>
<text x="49.5" y="90.3">1</text>
<text x="49.5" y="94.1">2</text>
<text x="63.3" y="92.2">3</text>
<text x="106.2" y="90.3">1</text>
<text x="106.2" y="92.2">2</text>
<text x="110.5" y="91.2">CLK</text>
<text x="110.5" y="93">E</text>
<text x="116.3" y="91.2">Q0</text>
<text x="116.3" y="93">Q1</text>
<text x="116.3" y="95">Q2</text>
<text x="121.9" y="90.3">3</text>
<text x="121.9" y="92.2">4</text>
<text x="121.9" y="94.1">5</text>
<text x="138.3" y="90.3">5</text>
<text x="138.3" y="94.1">6</text>
<text x="152.1" y="92.2">4</text>
<text x="106.2" y="96">7</text>
<text x="110.5" y="96.8">MR</text>
<text x="116.3" y="96.9">Q3</text>
<text x="121.9" y="96">6</text>
<text x="105.3" y="118.7">14</text>
<text x="110.5" y="119.5">CLK</text>
<text x="116.3" y="119.5">Q0</text>
<text x="121.9" y="118.7">3</text>
<text x="212.9" y="118.7">12</text>
<text x="213.8" y="116.8">4</text>
<text x="218.2" y="117.6">A1</text>
<text x="218.2" y="119.5">A2</text>
<text x="224.6" y="115.7">VDD</text>
<text x="225.8" y="117.6">Q1</text>
<text x="225.8" y="119.5">Q2</text>
<text x="231.4" y="116.8">6</text>
<text x="231.4" y="118.7">11</text>
<text x="231.4" y="114.9">16</text>
<text x="105.3" y="120.6">13</text>
<text x="110.5" y="121.4">EN</text>
<text x="116.3" y="121.4">Q1</text>
<text x="116.3" y="123.3">Q2</text>
<text x="116.3" y="125.2">Q3</text>
<text x="121.9" y="120.6">2</text>
<text x="121.9" y="122.4">4</text>
<text x="121.9" y="124.3">7</text>
<text x="212.9" y="120.6">13</text>
<text x="213.8" y="122.4">3</text>
<text x="218.2" y="121.4">A3</text>
<text x="218.2" y="123.3">A4</text>
<text x="225.8" y="121.4">Q3</text>
<text x="225.8" y="123.3">Q4</text>
<text x="231.4" y="120.6">14</text>
<text x="231.4" y="122.4">2</text>
<text x="43" y="126.2">13</text>
<text x="43.9" y="131.9">8</text>
<text x="48.2" y="127">DIS</text>
<text x="54.8" y="127">RST</text>
<text x="61.5" y="126.2">10</text>
<text x="61.5" y="131.9">9</text>
<text x="116.3" y="127">Q4</text>
<text x="116.3" y="128.9">Q5</text>
<text x="116.3" y="130.9">Q6</text>
<text x="121.9" y="126.2">10</text>
<text x="121.9" y="128.1">1</text>
<text x="121.9" y="130">5</text>
<text x="121.9" y="131.9">6</text>
<text x="212.9" y="128.1">15</text>
<text x="212.9" y="131.9">10</text>
<text x="213.8" y="130">5</text>
<text x="218.2" y="128.9">CLK</text>
<text x="218.2" y="130.8">CI</text>
<text x="225.6" y="130.9">CO</text>
<text x="231.4" y="130">7</text>
<text x="43" y="137.5">12</text>
<text x="48.2" y="132.7">TRG</text>
<text x="54.6" y="132.7">OUT</text>
<text x="61.5" y="137.5">11</text>
<text x="116.3" y="132.7">Q7</text>
<text x="116.3" y="134.6">Q8</text>
<text x="116.3" y="136.5">Q9</text>
<text x="121.9" y="133.8">9</text>
<text x="121.9" y="135.6">11</text>
<text x="213.8" y="133.8">1</text>
<text x="213.8" y="135.6">9</text>
<text x="218.2" y="132.7">U/D</text>
<text x="218.2" y="134.6">PE</text>
<text x="218.2" y="136.5">MR</text>
<text x="224.4" y="136.5">GND</text>
<text x="231.4" y="135.6">8</text>
<text x="48.2" y="138.4">THR</text>
<text x="55.8" y="138.4">CV</text>
<text x="105.3" y="139.4">15</text>
<text x="110.5" y="140.3">MR</text>
<text x="116" y="140.3">CO</text>
<text x="121.9" y="139.4">12</text>
<text x="160.1" y="147">10</text>
<text x="161" y="145.1">9</text>
<text x="165.3" y="145.9">CLK</text>
<text x="165.3" y="147.8">E</text>
<text x="171.1" y="145.9">Q0</text>
<text x="171.1" y="147.8">Q1</text>
<text x="171.1" y="149.7">Q2</text>
<text x="176.7" y="145.1">11</text>
<text x="176.7" y="147">12</text>
<text x="176.7" y="148.9">13</text>
<text x="160.1" y="150.7">15</text>
<text x="165.3" y="151.6">MR</text>
<text x="171.1" y="151.6">Q3</text>
<text x="176.7" y="150.7">14</text>
<text x="214.3" y="153.1" transform="rotate(-90 214.3 153.1)">16</text>
<text x="49.5" y="156.4">8</text>
<text x="49.5" y="160.2">9</text>
<text x="63.3" y="158.3">10</text>
<text x="215.1" y="160.6" transform="rotate(-90 215.1 160.6)">-</text>
<text x="215.1" y="157.5" transform="rotate(-90 215.1 157.5)">+</text>
<text x="214.3" y="165" transform="rotate(-90 214.3 165)">8</text>
</g>
<g font-size="1.3" fill="#808080">
<text x="77.4" y="27.8">+5V</text>
<text x="90.6" y="27.8">+5V</text>
<text x="103.8" y="27.8">+5V</text>
<text x="117" y="27.8">+5V</text>
<text x="200.2" y="25.9">+5V</text>
<text x="208.9" y="35.9">C27</text>
<text x="32.1" y="39.2">+5V</text>
<text x="68" y="39.2">+5V</text>
<text x="86.1" y="39.1">0.1uF</text>
<text x="86.1" y="37.7">C21</text>
<text x="99.4" y="39.1">0.1uF</text>
<text x="99.4" y="37.7">C22</text>
<text x="112.6" y="39.1">0.1uF</text>
<text x="112.6" y="37.7">C23</text>
<text x="125.8" y="39.1">0.1uF</text>
<text x="125.8" y="37.7">C24</text>
<text x="208.9" y="37.2">0.1uF</text>
<text x="273.8" y="50.5">+5V</text>
<text x="37" y="67.9">C17</text>
<text x="37" y="69.3">10uF</text>
<text x="72.9" y="71.2">0.1uF</text>
<text x="72.9" y="69.8">C19</text>
<text x="108.8" y="88">U13A</text>
<text x="108.8" y="100">4518_SMD</text>
<text x="205.8" y="105.2">+5V</text>
<text x="234.1" y="105.2">+5V</text>
<text x="32.1" y="112.8">+5V</text>
<text x="66.1" y="112.8">+5V</text>
<text x="216.5" y="112.7">U14</text>
<text x="156.7" y="137.3">+5V</text>
<text x="37" y="141.6">C18</text>
<text x="37" y="142.9">10uF</text>
<text x="163.6" y="142.7">U13B</text>
<text x="216.5" y="139.7">4510_DIP</text>
<text x="213.4" y="146.8">+5V</text>
<text x="163.6" y="154.8">4518_SMD</text>
<text x="222.1" y="158">0.1uF</text>
<text x="222.1" y="156.7">C26</text>
<text x="234.1" y="156.2">+5V</text>
<text x="129.6" y="163.7">0.1uF</text>
<text x="129.6" y="162.3">C25</text>
<text x="112.6" y="175.6">C20</text>
<text x="112.6" y="182.5">0.1uF</text>
</g>
</svg>
